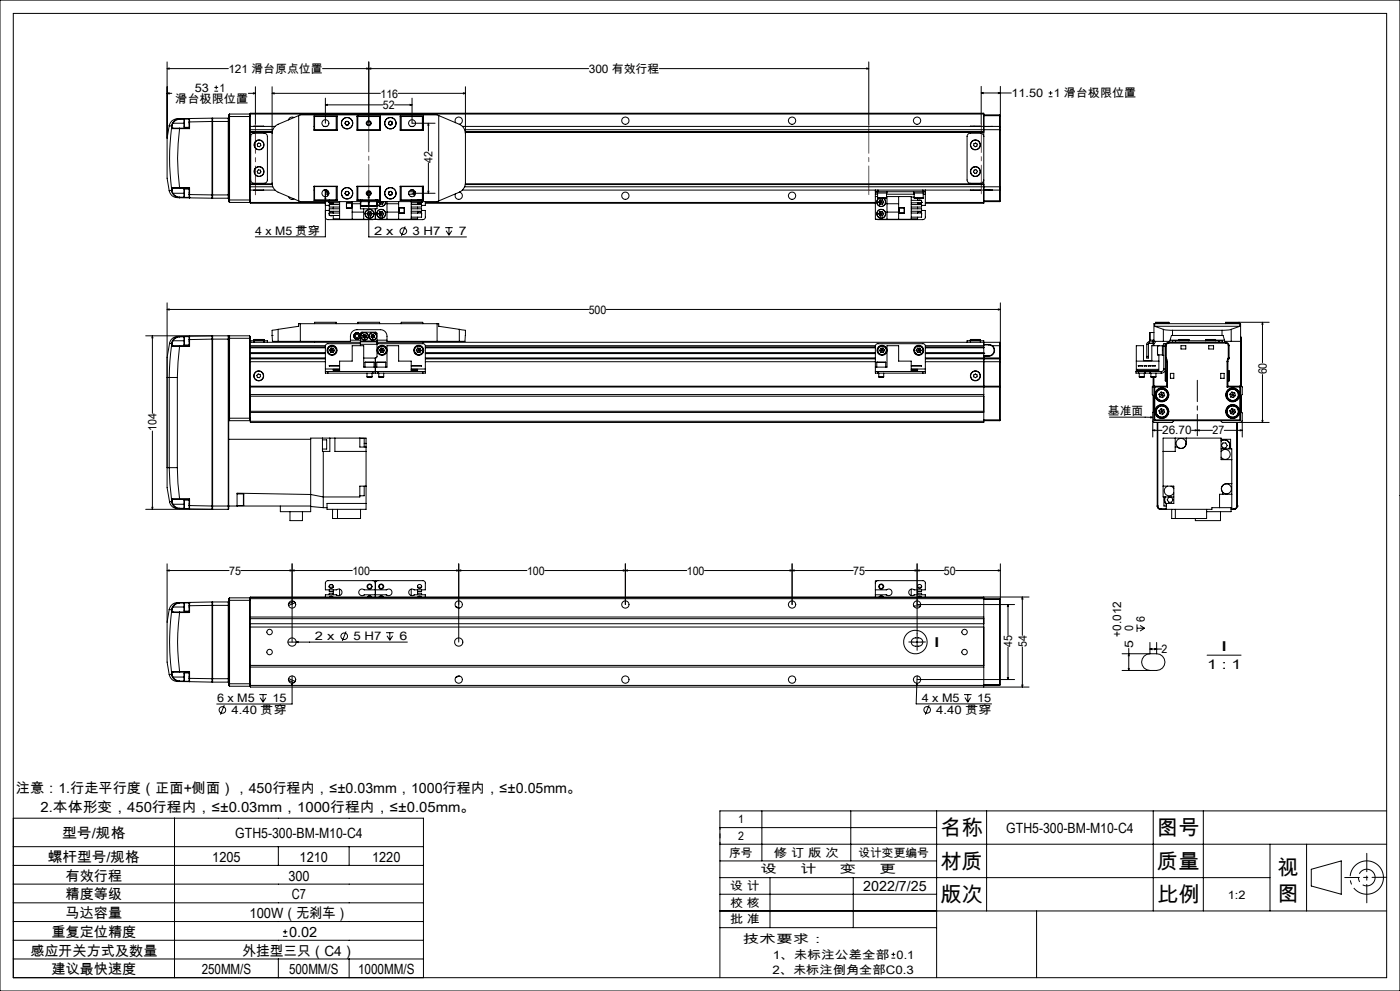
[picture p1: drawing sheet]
<svg xmlns="http://www.w3.org/2000/svg" width="420mm" height="297mm" viewBox="0 0 420 297" stroke-linecap="round" stroke-linejoin="round" font-family="sans-serif">
<g fill="none" stroke="#000" stroke-width=".3">
<path d="M0 0h420v297h-420zM4 4h412v289h-412zM50.1 18.6v22.8M110.6 18.6v18.3M260.6 18.6v18.8M50.1 20.6l.6-.2v.3zM50.1 28l.6-.2v.3zM50.1 20.6h18.4M50.1 28h1.4M50.8 37.7l-.7 3.7M50.8 37.7h.1M50.8 37.7l.7 .1"/>
<path d="M51.5 38.3a69.6 69.6 0 0 0 0 18.2M51.5 38.3l.3 .3M51.5 37.8v.5M51.6 38.2l.3 .2M51.6 38.2l-.1 .1M51.6 37.7v.5M51.6 37.7l-.1 .1M51.8 38.6h2.1M51.8 36.9l-.3 .9M51.8 36.9h.1M51.9 36.9l-.3 .8M51.9 36.9h3.3"/>
<path d="M51.9 38.4h2M51.9 38.4l-.1 .2M53.9 35.6a2.7 2.7 0 0 0-3.1 2.1M53.9 38.6a65.7 65.7 0 0 0 0 17.7M53.9 35.6a2.45 2.45 0 0 0-2.1 1.3M53.9 35.6v.1M53.9 35.7l-1.5 .6-.5 .6M53.9 38.6h3M53.9 35.7h1.3M53.9 38.4v.2M53.9 38.4h2.8M55.3 35.7v2.5"/>
<path d="M55.3 35.7h1.4M55.3 38.2h1.4M56.7 36.5h.2M56.7 35.7v.8M56.7 38.4l.2 .2M56.7 36.5v1.9M56.9 35.5v1M56.9 35.5l6.7-.1v1M56.9 35.5l-.2 .2M56.9 36.5v2.1M56.9 35.5l-3 .1M63.6 36.4v22"/>
<path d="M63.6 36.4l-6.7 .1M63.6 36.4h5M63.8 35.4v24M63.8 35.4h4.7M63.8 35.4l-.2 .2M64.3 27.3h1.1M64.3 26.2h1.1M64.9 25.6v1.2M68.5 35.4v24M68.5 35.4l.1 .2M68.6 34.9v1.5M68.6 36.4v22"/>
<path d="M68.6 34.9h6.5M68.9 34.2v26.5M68.9 34.2l-.3 .2v.5M68.9 34.2h6M74.5 28h2.1M74.9 34.2v26.5M74.9 34.2l.2 .2M75.1 34.2v-.3h220v.3M75.1 34.4v.5M75.1 34.2v.2M75.1 34.9v25M75.1 37.9h7.4"/>
<path d="M75.1 39.6h6.5M75.1 39.7h6.5M75.1 34.2h220M75.1 38.9h6.7M75.1 39.5h6.6M76 27.8l.6 .2-.6 .1zM76.1 37.9h3M76.6 26v11.4M81.6 28l.6-.2v.3zM81.6 26v28.8a3.1 3.1 0 0 0 1.8 2.8l6.2 2.6M81.6 28h32.5M88.2 35.2a1.12 1.12 0 0 0-1.7 .7"/>
<path d="M89.6 34.6l-6.2 2.6a2.98 2.98 0 0 0-1.8 2.8M89.6 34.6v25.6M89.6 34.6l.5-.2h41l.5 .2M94.2 37.9h.2M94.2 34.8h7v4.2h-7zM94.2 38.9h.2M94.4 38.9h6.8M96.8 20.6h79.8M97.2 37.9h.9M97.6 31.4l.6-.1v.3zM97.6 29.4v7.5M97.6 31.4h17.2"/>
<path d="M100.9 34.9v4M101.2 34.9h-6.8v4.1M103.5 36.9l.3 .5M103.8 37.4h.6M103.9 36.4l-.4 .5M103.9 36.4h.5M104.4 36.4l.3 .5M104.7 36.9l-.3 .5M107.1 34.8h7v4.2h-7zM107.1 34.9h7M107.1 38.9h7M107.4 34.9v4"/>
<path d="M107.5 34.8l.1 .1M110 20.4l.6 .2-.6 .1zM110.6 20.6l.6-.2v.3zM113.9 34.9v4M116.6 36.7l.1 .6M116.7 37.3l.5 .2M117 36.3l.6 .2M117 36.3l-.4 .4M117.6 36.5l.1 .6M117.7 37.1l-.5 .4M118.4 31.4h5.2M119.5 28h20.1"/>
<path d="M120.1 34.8h6.9v4.2h-6.9zM120.1 34.9h6.8v4.1M120.1 38.9h6.8M120.4 34.9v4M123 31.3l.6 .1-.6 .2zM123.2 37.9h.9M123.6 29.4v7.5h6.9M126.7 34.9v4M126.9 37.9h.1M126.9 38.9h.1M128.5 36.9l.2 .6h-.3zM128.5 36.9v8.4"/>
<path d="M131.6 34.6v25.6M131.6 34.6l6.2 2.6M136.7 36.8a1.09 1.09 0 0 1 .4-1.6 1.09 1.09 0 0 1 1.5 .6 1.09 1.09 0 0 1-.8 1.4M137.8 37.2a3.1 3.1 0 0 1 1.8 2.8M138.7 37.9h157.9M139 27.8l.6 .2-.6 .1zM139.4 38.9h160.5M139.6 39.6h155.5M139.6 39.7h155.5M139.6 39.5h155.5M139.6 26v28.8l-.5 1.7-1.3 1.1M197.8 20.6h62.8"/>
<path d="M260 20.4l.6 .2-.6 .1zM291.1 37.9h3M294.4 27.9l.6-.2v.3zM294.4 27.9h9M294.4 25.9v11.2M295.1 34.2v4.7M295.1 38.9v17.1M295.1 34.4h4.8M295.1 34.7h4.8M296.6 37.9h-1.5v1M296.6 37.9h1.1M296.6 37.9h.1"/>
<path d="M297.7 37.9h-1.1M297.7 37.9h2.2M299.5 27.7l.6 .2-.6 .1zM299.9 37.9v1M299.9 37.9l.2 .2M299.9 38.9h.2M299.9 34.4l.2 .2-.2 .1M299.9 34.4v.3M299.9 34.7v3.2M299.9 38.9v17.1M300.1 25.9v12.2M300.1 38.1v.8"/>
<path d="M300.1 38.9v17.1M314.6 29h1.1M314.6 27.9h1.1M315.2 27.3v1.1M50.1 41.4v12l.7 3.8M50.8 57.2a2.7 2.7 0 0 0 3.1 2.1M50.8 57.2h.1M51.5 56.5l.1 .2M51.5 56.5v.5M51.5 57l.1 .1M51.5 57l.3 1M51.5 57l-.7 .2"/>
<path d="M51.6 57.1l.3 .8M51.6 56.7v.4M51.8 56.3l-.3 .2M51.8 56.3l.1 .1M51.8 58a2.56 2.56 0 0 0 2.1 1.3M51.9 57.9l-.1 .1M51.9 57.9l1.2 1 .8 .2M51.9 57.9h3.3M51.9 56.4h2M51.9 56.4l-.3 .3M53.9 56.3h-2.1M53.9 56.3v.1"/>
<path d="M53.9 59.1v.2M53.9 56.3h3M53.9 59.3h3M53.9 59.1h1.3M53.9 56.4h2.8M55.3 56.7v2.5M55.3 56.7h1.4M55.3 59.2h1.4M56.7 58.3h.2M56.7 58.3v.9M56.7 59.2l.2 .1M56.7 59.2h.1"/>
<path d="M56.7 56.4v1.9M56.9 58.3v1M56.9 56.3l-.2 .1M56.9 56.3v2M56.9 58.3l6.7 .1M63.6 58.4v1l-6.7-.1M63.6 58.4h5M63.6 59.3l.2 .1M63.8 59.4h4.7M68.6 58.4v1.5M68.6 59.9v.5l.3 .3M68.6 59.3l-.1 .1"/>
<path d="M68.6 59.9h6.5M75.1 59.9v.5M75.1 55.2h6.5M75.1 57h7.4M75.1 56h6.7M75.1 55.3h6.6M75.5 40.2l.5-.3h3.2a.96 .96 0 0 1 1 1v13a.96 .96 0 0 1-1 1h-3a.96 .96 0 0 1-1-1v-13zM76.1 57h3M77.2 43.2l.4-.3 .6 .2v.5l-.4 .4-.5-.2zM77.5 50.9l.6 .1 .2 .5-.4 .5-.5-.1-.2-.5zM86.5 58.9a1.12 1.12 0 0 0 1.7 .7M94.2 57h.2"/>
<path d="M94.2 55.8h7v4.2h-7zM94.2 56h.2M94.4 55.8v4.1h6.8M94.4 55.9h6.8M97.2 57h.9M97.6 59l.2 .6h-.3zM97.6 56.9v14.1h-21M98.1 57.5v.4h.6M98.3 57.9v.8M98.4 57.5h-.8v.7h.7M98.4 57.2v.3M98.4 57.5h.2"/>
<path d="M98.8 59.9v.1M100.9 55.9v4M103.5 58l.4 .4M103.8 57.4l-.3 .6M103.9 58.4h.5M104.4 57.4l.3 .5M104.4 57.4h-.6M104.7 57.9l-.3 .5M107.1 55.8h7v4.2h-7zM107.1 59.9h7M107.1 55.9h7M107.4 55.9v4"/>
<path d="M107.6 59.9l-.1 .1M108.1 59.9v.1M108.6 59.9v.1M110.1 57.9h1M110.4 57.5h.4M110.6 58.7l.2 .6h-.3zM110.6 57.2v13.8h29.3M112.6 59.9v.1M113.1 59.9h.1M113.2 59.9v.1M113.9 55.9v4M116.6 58.1l.3 .4"/>
<path d="M116.7 57.5l-.1 .6M117.3 57.4l.4 .4M117.3 57.4l-.6 .1M117.5 58.3l-.6 .2M117.7 57.8l-.2 .5M120.1 55.8h6.9v4.2h-6.9zM120.1 55.9h6.8M120.4 55.9v4M122.6 58.2h1.7M122.7 57.5h1.9M123.2 57h.9M123.3 58.9h.1"/>
<path d="M123.4 59.9v.1M123.6 57.9h6.9M124.1 57.5v.4h.6M124.3 57.9v.8M125.3 59.9v.1M126.7 55.9v4M126.9 57.9h.1M126.9 57h.1M126.9 57.5h.1M126.9 55.8v4.1h-6.8M126.9 56h.1M126.9 59.3h.1"/>
<path d="M127 59.3l-.1 .1M127 57.9v1.4M127 58.2h.1M128.4 57.3h.3l-.2 .6zM128.5 48.8v9.1M137.8 57.6a1.1 1.1 0 0 1 .9 1.4 1.1 1.1 0 0 1-1.5 .7 1.1 1.1 0 0 1-.5-1.6M137.8 57.6l-6.2 2.6M138.7 57h124.7M139.4 56h160.5M139.6 55.2h155.5M139.6 55.3h155.5M262.6 57.5h.8"/>
<path d="M262.6 57.5v.7M262.6 58.2v7.5h10.8v-6.8h-7.4M262.6 57v.5M262.6 58.9h.7M262.6 58.2h.7M263.1 57.5v.4h3v-.4M263.3 59.3h2.7M263.3 57.9v1.4M263.4 57v.5M263.4 57h13.5M263.4 57.5h13.5M263.7 59.4a1.35 1.35 0 0 0-.4 2 1.35 1.35 0 0 0 2.1 0 1.35 1.35 0 0 0-.4-2"/>
<path d="M263.9 59.4a1.3 1.3 0 0 0-.6 2 1.3 1.3 0 0 0 2.1 0 1.3 1.3 0 0 0-.5-2M264 59.9l-.4 .7M264 59.9l.8 1.3M264.7 59.9h-.7M264.7 59.9l.4 .7M264.7 59.9l-.7 1.3M266 57.9v1.4M266 58.2h8.2M266.1 58.9v6.8M269.6 58.9v6.8M273.4 59.1h.8M274.1 57.5v.4h3v-.4"/>
<path d="M274.2 59.3l.1 .1M274.2 59.3h2.8M274.2 57.9v1.4M274.3 59.4h.1M275.3 59.4v.6M276.9 57h.7M276.9 57.5h.7M276.9 57v.5M277 59.3l-2.7 .1M277 57.9v1.4M277 58.2h.6M277.6 57.5v.7"/>
<path d="M277.6 57v.5M277.6 58.2v3.4h-1.1M277.6 57h19M291.1 57h.1M291.2 57h2.8M292.2 43.1l.5-.2 .5 .3-.1 .6-.5 .2-.5-.4zM292.2 51l.6-.1 .4 .4-.2 .6-.5 .1-.4-.5zM294 57h.1M295.1 40.9a1.02 1.02 0 0 0-1-1h-3a.96 .96 0 0 0-1 1v13a.96 .96 0 0 0 1 1h3a1.02 1.02 0 0 0 1-1M295.1 56v4.7M295.1 56v.9h1.5M296.6 56.9l1.1 .1"/>
<path d="M296.6 57h1.1M296.6 56.9v.1M297.7 57h2.2M299.9 56h.2M299.9 56v1M299.9 57v3.2M300.1 56v.7M300.1 56.7l-.2 .3M300.1 56.7v3.5M68.9 60.7h6M75.1 60.7v.2h22.5M75.1 60.4v.3"/>
<path d="M75.1 60.7h22.5M75.1 60.4l-.2 .3M89.6 60.2l.5 .2h41l.5-.2M97.6 65.1l.2 .5 .6 .2 13.9-.1M97.6 61.6h1.2M97.6 63.1h1.2M98.7 60.4l.1 .4M98.7 60.6l.1 .1M98.7 60.7h.1M98.8 60.8a.61 .61 0 0 0 .6 .4 .61 .61 0 0 0 .5-.4l.1 .5M98.8 63.8v.8h3.1M98.8 63.8h3.1"/>
<path d="M98.8 60.8h3.1M98.8 63.9v.3M98.8 60.9h1.1M99 64.6h.7M100 63.3l-.1 .5a.63 .63 0 0 0-.5-.3 .63 .63 0 0 0-.6 .3M100 62.1v.5M100 64.6v1h1.9M101.9 60.4v5.3h21.5v-5.3M101.9 61.3h-3.1v.8h3.1M101.9 62.6h-3.1v.7h3.1M103.9 60.8h1.6v1.6h-1.6zM104 60.8h1.5v1.5h-1.5"/>
<path d="M105.7 60.4v5.3M105.7 61.1h2.4M105.7 63.6h3.4M108.1 60.4v.3M108.1 61.8v.8h5v-.8M108.1 60.7v1.1M108.1 61.8h5M108.1 60.7h.1M108.2 61.6h2.3M108.2 60.4v1.2M109.1 62.6v3.1M110.1 64.1h1.5"/>
<path d="M110.1 64.1l.4 .6M110.5 63.4h.7M110.5 64.7h.7M110.5 63.4l-.4 .7M110.5 63.4l.4 .7M110.5 60.4v1.2M110.5 60.7h.2M110.7 61.6l1.4 .1M110.7 61.6h1.4M110.7 60.4v1.2M110.9 64.1l.3 .6M110.9 64.1l-.4 .6"/>
<path d="M111.2 63.4l.4 .7M111.2 63.4l-.3 .7M111.6 64.1l-.4 .6M112.1 61.6h.9M112.6 62.6v3.1M113 61.6l-.9 .1M113 60.4v1.2M113 60.7h.1M113.1 60.4v.3M113.1 60.7v1.1M113.6 64.1l.4 .6M113.6 64.1h1.5"/>
<path d="M113.6 60.6l.4 .6M113.6 60.6h1.5M113.7 60.4l-.1 .2M113.9 60h.2M114 63.4h.7M114 63.4l-.4 .7M114 64.7h.8M114 63.4l.4 .7M114 61.2h.8M114.3 60.4l.1 .2M114.4 64.1l.4 .6M114.4 64.1l-.4 .6"/>
<path d="M114.4 60.6l.4 .6M114.4 60.6l-.4 .6M114.4 60.4v.2M114.7 63.4l.4 .7M114.7 63.4l-.3 .7M115 60.4l.1 .2M115.1 64.1l-.3 .6M115.1 60.6l-.3 .6M115.6 60.4a1.3 1.3 0 0 1-1 1.4 1.3 1.3 0 0 1-1.5-.9M115.7 60.4a1.36 1.36 0 0 1-1 1.5 1.36 1.36 0 0 1-1.6-.8M116.1 60.4v5.3M116.1 61.1h3.5"/>
<path d="M116.1 63.6h3.5M119.6 60.4v5.3M119.7 62.3h1.6v1.6h-1.6zM119.8 62.3h1.4v1.5h-1.4zM121.6 67.9l-1.2 2.8M123.4 61.3h3.1v.8h-3.1M123.4 62.6h3.1v.7h-3.1M123.4 63.8h3.1M123.4 60.8h3.1M125.3 63.3v.5a.63 .63 0 0 1 .6-.3 .63 .63 0 0 1 .5 .3M125.3 62.1v.5M125.3 65.1v.5h-1.9"/>
<path d="M125.3 60.9h1.1M125.5 60h.7M126.4 60.8a.61 .61 0 0 1-.5 .4 .61 .61 0 0 1-.6-.4v.5M126.5 60h.1M126.5 60.4v.3zM126.5 63.9v.3M126.5 63.1h1.1v2.3l-.7 .4-13.9-.1M126.5 60.7h.1M126.5 63.8v1.3h-3.1M127.6 60.4v1.2h-1.1M127.6 60.9h135M127.6 60.7h135"/>
<path d="M133.6 68.2h2.2M133.8 69.1l.9 1.4M134.7 68.2v2.3M135.5 69.1l-.8 1.4M263.6 60.6h1.5M263.6 60.6l.4 .6M263.6 64.1l.4 .6M263.9 63.4l-.3 .7M263.9 63.4l.9 1.3M264.7 63.4h-.8M264.7 63.4l.4 .6M264.7 63.4l-.7 1.3"/>
<path d="M264.8 61.2h-.8M264.8 64.7h-.8M265.1 60.6l-.3 .6M265.1 64l-.3 .7M265.1 64l-1.5 .1M266.1 61.1h3.5M266.1 63.6h3.5M269.7 62.3h1.6v1.6h-1.6zM269.8 62.3h1.5v1.5h-1.5zM273.4 60h3.1v.8M273.4 61.3h3.1v.8h-3.1M273.4 62.6h3.1v.7h-3.1"/>
<path d="M273.4 63.8h3.1M273.4 60.8h3.1M275.3 63.3v.5a.63 .63 0 0 1 .6-.3 .63 .63 0 0 1 .5 .3M275.3 62.1v.5M275.3 65.1v.5h-1.9M275.3 60.9h1.1M275.5 60h.7M276.4 60.8a.61 .61 0 0 1-.5 .4 .61 .61 0 0 1-.6-.4v.5M276.5 60.4v.3M276.5 63.9v.3M276.5 63.1h1.1v2.3l-.7 .4-13.9-.1M276.5 60.7h.1"/>
<path d="M276.5 63.8v1.3h-3.1M277.6 60.7h17.5M295.1 60.7v.2h-17.5M295.1 60.4h4.8M295.1 60.2h4.8M299.9 60.2h.2M299.9 60.2v.2M300.1 60.2l-.2 .2M50.1 92.7l.6-.1v.3zM50.1 90.8v49.4M50.1 92.7h126.5M83.4 98.7l-1.8 .3v1.5"/>
<path d="M83.4 98.7l6.2-.9v-.8h42v.8l6.2 .9M83.4 98.7v3.6M90.1 97v5.3M94.4 97v-.4h6.5v.4M107.4 97v-.4h6.5v.4M120.4 97v-.4h6.3l.2 .4M131.1 97v5.3M137.8 98.7l1.8 .3-.1 3.3h-1.7M137.8 98.7v3.6M181.9 92.7h118.2M299.5 92.6l.6 .1-.6 .2zM300.1 90.8v16.5"/>
<path d="M345 99.7v2.2M345 99.7h1.2M346.4 97.8h25.6M346.4 97.8l2.6 .9M346.4 97v.8M346.7 97v-.4h4v.4M346.7 96.7h4M349 98.7l2.8 .3M349 98.7v3.6M351.8 99h14.8M351.8 99v1.5M366.6 99v1.5"/>
<path d="M367.7 96.7h4M369.4 98.7l-2.8 .3M369.4 98.7v3.6M371.7 96.6v.4M372 97.8l-2.6 .9M372 97v.8M378.7 96.6v12.1M378.7 96.6l.2 .6h-.3zM380.8 96.6h-13.1v.4M45.7 100.6v23.3M45.7 100.6l.2 .6h-.3zM50.8 113.1h2.4"/>
<path d="M50.8 113.1v27.1M50.9 102.9l-.8 4.2v6h.7M50.9 102.9l.6 .1M51.5 103.5l-.5 4.7-.2 4.9M51.5 103.5l.3 .3M51.5 103v.5M51.6 103.4l-.1 .1M51.6 103.4l.3 .2M51.6 102.9v.5M51.6 102.9l-.1 .1M51.8 103.8h2.1M51.8 102.1l-.3 .9"/>
<path d="M51.8 102.1h.1M51.9 103.6h2M51.9 103.6l-.1 .2M51.9 102.1l-.3 .8M51.9 102.1h3.3M53.2 113.1v27.1M53.9 100.8a2.62 2.62 0 0 0-3 2.1M53.9 103.8l-.7 9.3M53.9 103.6v.2M53.9 100.8l-1.3 .4-.8 .9M53.9 100.8v.2M53.9 103.8h3"/>
<path d="M53.9 103.6h2.8M53.9 101l-1.5 .5-.5 .6M55.2 100.9l-1.3 .1M55.3 100.9v2.5M55.3 100.9h1.4M55.3 103.4h1.4M56.7 101.8h.2M56.7 103.6l.2 .2M56.7 100.9v.9M56.7 101.8v1.8M56.9 100.7v1.1M56.9 100.7l6.7-.1v1"/>
<path d="M56.9 100.7l-.2 .2M56.9 101.8v2M56.9 100.7l-3 .1M63.6 100.8l.2-.2v52l-.2-.1M63.6 101.6l-6.7 .2M63.6 101.6v50.1M63.6 101.6h5M68.5 100.6l.1 .3M68.5 100.6v52M68.5 100.6h-24.8M68.6 100.9v.5M68.6 101.4v23.9"/>
<path d="M68.6 101.4h6.5M68.9 100.6v25.5M68.9 100.6h6M68.9 100.6l-.3 .3M74.9 100.6v25.5M74.9 100.6l.2 .3v.5M75.1 115.7v.3M75.1 116h224.8M75.1 118.2h220M75.1 101.4v14.3M75.1 118.7h220M75.1 115.7h224.8"/>
<path d="M75.1 102.6h33M75.1 104.1h22.5M75.1 105.9h22.5M75.1 104.2h22.5M75.1 105.8h22.5M75.1 103.6h22.5M75.1 107.3h22.5M75.1 107.6h22.5M75.1 108.4h22.5M75.1 104h22.5M75.1 106h22.5M75.2 102.6v-.5h5v.5"/>
<path d="M76.2 101.8h3M76.2 101.8v.8M76.3 102.1h2.8M77 112.5l.5-.4 .5 .2 .2 .5-.4 .4-.6-.1zM79.2 101.8v.8M81.6 100.5l.1 1.8h1.7M81.6 100.5h.1M83.4 102.3h21.7a3.4 3.4 0 0 1 .6-2.9l1.4-.6h7a1.93 1.93 0 0 1 2 2v1.5h21.7M94.4 102.3v.3M97.6 111.3v.5h.8M97.6 111.3h.8M97.6 110.6v.7"/>
<path d="M97.6 110.6h4.3M98.4 111.3h13.5M98.4 111.8h13.5M98.4 111.3v.5M98.9 104.9l.3 .7M98.9 104.9l.7 .1M99.2 105.6l.7 .1M99.3 104.3l.7 .1M99.3 104.3l-.4 .6M99.3 104.3l.6 1.4M99.6 105l.8 .1M99.6 105l-.4 .6"/>
<path d="M100 104.4l.4 .7M100 104.4l-.4 .6M100.4 105.1l-.5 .6M101.9 111.3v-3.1h3.8v-4.6h3.4v6.4h7v-6.4h3.5v4.6h3.8v3.1M101.9 110.7h-1.9v.4h1.9M101.9 109.6h-3.1l3.1 .1M105.1 101.9h3M108.1 102.4v.8M108.1 102.2v.2M108.1 102.2v-2.3l.4-.3h4.4l.2 .3v2.3M108.1 103l-10.1 .1-.4 .5v7M108.1 103.2v.4"/>
<path d="M108.1 103.2h5M108.1 102.4h5M108.1 102.2h5M108.8 100.6l.1 .6M108.8 100.6l.6 .2M108.9 101.2l.6 .1M109.1 107.3h3.5M109.3 100.2l.5 .2M109.3 100.2l-.5 .4M109.3 100.2l.2 1.1M109.4 100.8l-.5 .4M109.4 100.8l.5 .2"/>
<path d="M109.5 108.6h2.7M109.5 108.6v1.4M109.8 100.4l.1 .6M109.8 100.4l-.4 .4M109.9 101l-.4 .3M110.1 113h1.5M110.1 111.8v1.2M111.3 101l.5 .3M111.4 100.4l-.1 .6M111.4 100.4l.5 .4M111.6 111.8v1.2M111.9 111.8h.7"/>
<path d="M111.9 111.3h1.5M111.9 100.8l.4 .4M111.9 100.8l-.6 .2M111.9 111.3v.5M112 100.2l.4 .4M112 100.2l-.6 .2M112 100.2l-.2 1.1M112.2 108.6v1.4M112.3 101.2l-.5 .1M112.4 100.6l-.1 .6M112.4 100.6l-.5 .2M112.6 111.8h.8"/>
<path d="M112.6 107.3v4.5M113 108.6h2.7M113 108.6v1.4M113.1 103.2v3.7l-.5 .4M113.1 102.4v.8M113.1 102.2v.2M113.1 103l14.2 .1 .3 .5v7M113.1 102.6h186.8M113.1 101.9h3M113.4 111.3h13.5M113.4 111.8h13.5M113.4 111.3v.5"/>
<path d="M113.6 113h1.5M113.6 111.8v1.2M113.9 104.9l.3 .7M113.9 104.9l.7 .1M114.2 105.6l.7 .1M114.3 104.3l.7 .1M114.3 104.3l-.4 .6M114.3 104.3l.6 1.4M114.6 105l.8 .1M114.6 105l-.4 .6M115 104.4l.4 .7M115 104.4l-.4 .6"/>
<path d="M115.1 111.8v1.2M115.4 105.1l-.5 .6M115.7 108.6v1.4M123.4 110.7h1.9v.4h-1.9M123.4 109.6h3.1l-3.1 .1M123.4 110.6h4.2M124.9 104.9l.3 .7M124.9 104.9l.7 .1M125.2 105.6l.7 .1M125.3 104.3l.7 .1M125.3 104.3l-.4 .6M125.3 104.3l.6 1.4"/>
<path d="M125.6 105l.8 .1M125.6 105l-.4 .6M126 104.4l.4 .7M126 104.4l-.4 .6M126.4 105.1l-.5 .6M126.9 111.3h.7M126.9 102.3v.3M126.9 111.3v.5M127.6 111.3v.5h-.7M127.6 110.6v.7M127.6 104.1h135M127.6 105.9h135"/>
<path d="M127.6 104.2h135M127.6 105.8h135M127.6 103.6h135M127.6 107.3h135M127.6 107.6h135M127.6 108.4h135M127.6 104h135M127.6 106h135M262.6 111.3h.8M262.6 110h3.5v-6.4h3.5v4.6h3.8v3.1M263 108.6h2.7M263 108.6h.1"/>
<path d="M263 108.6v1.4M263.4 111.3h13.5M263.4 111.3v.5M263.4 111.8h13.5M263.6 113h1.5M263.6 111.8v1.2M263.9 105.1l.4 .6M264.2 104.4l-.3 .7M264.2 104.4l.4 .6M264.6 105l-.7 .1M264.6 105l.4 .6M264.6 105l-.3 .7"/>
<path d="M264.9 104.3l-.7 .1M264.9 104.3l.5 .6M264.9 104.3l-.3 .7M265 105.6l-.7 .1M265.1 111.8v1.2M265.4 104.9l-.4 .7M265.4 104.9l-.8 .1M265.7 108.6v1.4M273.4 110.7h1.9v.4h-1.9M273.4 109.6h3.1l-3.1 .1M273.4 110.6h4.2M274.8 105l.4 .6"/>
<path d="M274.8 105h.8M275.2 105.6l.8 .1M275.3 104.3h.7M275.3 104.3l-.5 .7M275.3 104.3l.3 .7M275.6 105h.8M275.6 105l.4 .7M276 104.3l.4 .7M276 104.3l-.8 1.3M276.4 105l-.4 .7M276.9 111.3h.7M276.9 111.3v.5"/>
<path d="M277.6 104h17.5l-17.5 .1M277.6 110.6v-7l-.3-.5-13.9-.1a.73 .73 0 0 0-.8 .7v8.1h.8M277.6 111.3v.5h-.7M277.6 110.6v.7M277.6 105.9h17.5M277.6 104.2h17.5M277.6 105.8h17.5M277.6 103.6h17.5M277.6 107.3h22.3M277.6 107.6h22.3M277.6 108.4h22.3M277.6 106h17.5"/>
<path d="M291.1 102.1h-1v.5M291.1 101.8h3M291.1 101.8v.8M291.1 102.1h3M291.2 101.7h.1M291.2 102.1h2.8M291.2 101.7h2.8M292.1 112.4l.5-.3 .5 .3v.5l-.5 .3-.5-.3zM294.1 101.8h.1M294.1 102.1h1v.5M294.1 101.8v.8M295.1 106v20.6h-220v-10.6"/>
<path d="M295.1 102.6v1M295.1 105.9v.1M295.1 105.9h.1M295.1 102.6v.7h1.5M295.1 103.6v2.3M295.1 106.6h1.5M295.1 106.8h1.5M295.1 103.4h1.5M296.6 103.3l1.1 .3M296.6 103.4a1.62 1.62 0 0 1 1.6 1.6 1.62 1.62 0 0 1-1.6 1.6M296.6 103.3v.1M296.6 106.6v.2"/>
<path d="M297.7 103.6a1.77 1.77 0 0 1 .6 2 1.77 1.77 0 0 1-1.7 1.2M297.7 103.6h2.2M299.9 115.7l.2 .2-.2 .1M299.9 115.7v.3M299.9 102.6v1M299.9 102.6l.2 .2v.8h-.2M299.9 107.3v.3M299.9 107.3h.2M299.9 107.6v.8M299.9 108.4h.2M299.9 103.6v3.7M299.9 108.4v7.3"/>
<path d="M299.9 116v9.8M300.1 107.4l-.2 .2M300.1 107.3v.1M300.1 107.4v1M300.1 108.4v17.4M340.9 108.2h6.8M341 110.7h6.5v.4h-6.5zM341.5 109.6l1.3 .1zM341.5 111.3h-.7v.5h.7M341.5 111.3h6.9M341.5 111.8h2M341.5 111.3v.5"/>
<path d="M341.8 113h1.5M341.8 111.8v1.2M343.3 109.6l.7 .1zM343.3 111.8v1.2M343.5 111.8h1.5M343.5 111.3v.5M344 106.8v.5h.5v-.5M344 103.2h.5M344 106.8h.5M344 103.2v3.6M344.5 109.6l.8 .1zM344.5 103.2v3.6"/>
<path d="M344.8 102.4l-.6 .3-.2 .5M344.8 102.9l-.3 .3M344.8 102.4v.5M345 101.9h1.2M345 111.3v.5M345 111.8h3.4M345.3 113h1.5M345.3 111.8v1.2M345.8 109.6l.8 .1zM345.9 115.7l-.2 .2v2.3l.5 .5M345.9 115.7h4.1M345.9 101.9v1.7"/>
<path d="M345.9 113v2.7M345.9 118.5v5M346.2 102.2l-.2 .2h-1.2M346.2 116h.2M346.2 116l.2-.3v.3M346.2 102.9v.7M346.2 113v2.7M346.2 116v9.8M346.4 116h3.8M346.4 116v9.8M346.7 102.3l-.6 .6h-1.3M346.8 111.8v1.2"/>
<path d="M347.3 103.6h.1M347.2 103.7l.1 2.7M347.3 103.6v2.8M347.3 103.6h1.4M347.3 106.4h1.4M347.7 103.6h-2.2v4.5h-2.5v-4.5h-2.1v7.7M347.7 106.4v4.9M347.7 118.1l.2 .9M347.7 118.1l1.7 .5M347.9 119l.9 .2M348.3 117.5l.8 .2M348.3 117.5l-.6 .6"/>
<path d="M348.3 117.5l.2 .9M348.4 111.3v.5M348.5 118.4l.3 .8M348.5 118.4l-.6 .6M349 102.3h-2.8v-5.3h26v18.7M349.1 103.5h-.4v3h.4M349.1 110.6l-.3 .6-.4 .1M349.1 110.6h.5M349.1 103.7h.5M349.1 103.7v6.9M349.1 117.7l.3 .9M349.1 117.7l-.6 .7"/>
<path d="M349.4 118.6l-.6 .6M349.6 111.2v3M349.6 103.6v-.6h-.5v.7M349.6 110.6a1.26 1.26 0 0 1-1.2 1.2M349.6 103.6h.3M349.6 114.2h.3M349.6 111.2h.3M349.6 103.6v7M349.7 107.6l.3 .8M349.9 107.3v.1M349.9 107.3h-.3l.1 .3M349.9 103.6v3.7"/>
<path d="M349.9 111.2h.1M349.9 107.4l.3 1M349.9 107.4l-.2 .2M349.9 111.2v3M350 114.1l-.1 .1M350 115.7l.2 .3M350 108.4h.2M350 108.4v7.3M350.2 108.4v7.6M350.6 102.8l-.6 .4-.1 .4M350.6 102.6v.2M350.6 102.6a1.02 1.02 0 0 0-1 1"/>
<path d="M350.6 102.6h17.1M350.6 102.8h17.1M351 101.9h2.7M351.1 111.9h1v1.5h-1zM351.8 100.5h-.4l-.5 1.8h-1.9M351.8 100.5h14.8M352.7 102.1h-1v.5M352.7 102.1h13M352.7 102.1v.5M353.7 101.8h3M353.7 102.1h.1M353.7 102.1h3"/>
<path d="M353.7 101.8v.3M354.3 103.6h1.4v1h-1.4zM356.7 102.1h-.1M356.7 101.8v.3M361.7 101.8h3M361.7 102.1h.1M361.7 102.1h3M361.7 101.8v.3M362.6 103.6h1.5v1h-1.5zM364.7 102.1h-.1M364.7 101.9h2.6M364.7 101.8v.3"/>
<path d="M365.7 102.1h1v.5M365.7 102.1v.5M366.2 111.9h1v1.5h-1zM366.6 100.5h.3l.5 1.8h2M367.7 102.8l.6 .3 .2 .5M367.7 102.6v.2M367.7 102.6a1.02 1.02 0 0 1 1 1M368.1 108.4h.3M368.1 116h3.8M368.1 108.4v7.6M368.4 114.1v.1M368.4 115.7l-.3 .3"/>
<path d="M368.4 115.7h4M368.4 108.4v7.3M368.4 111.2h.1M368.4 107.4l-.3 1M368.4 107.4l.3 .2M368.4 111.2v3M368.4 114.2h.3M368.4 111.2h.3M368.5 107.3l-.1 .1M368.5 107.3h.2M368.5 103.6h.2M368.5 103.6v3.7"/>
<path d="M368.7 107.6l-.3 .8M368.7 111.2v3M368.7 107.3v.3M368.7 103.6v3.7M369 118.1l.2 .9M369 118.1l.8 .3M369.2 119l.8 .2M369.4 102.3h2.8M369.6 117.5l.8 .2M369.6 117.5l-.6 .6M369.6 117.5l.2 .9M369.8 118.4l.8 .2"/>
<path d="M369.8 118.4l.2 .8M369.8 118.4l-.6 .6M370.4 117.7l.2 .9M370.4 117.7l-.6 .7M370.6 118.6l-.6 .6M371.9 116h.3M371.9 116v-.3l.3 .3M371.9 116v9.8M372.2 100.8l.2 .6M372.2 101.4h.2M372.2 116v9.8M372.4 115.7l.3 .2v2.3l-.5 .5"/>
<path d="M372.4 101.4v14.3M372.4 118.5v5M378.7 112.3v14.3M45.7 129.2v23.4M68.6 125.8l-.1 26.8M68.6 125.3v.5M68.6 131.7h24.6M68.6 125.3h6.5M68.6 125.8l.3 .3M68.9 126.1h6M75.1 123.3h220M75.1 123.6h220"/>
<path d="M75.1 126.3h220M75.1 125.8l-.2 .3M96.7 131.8h1.3v2.8h-1.3M96.7 131.3v4h2.3v-4M97 135.3v16.8M100.5 131.3v4h9.3M107.9 131.4h1.4v2.6M107.9 131.3v2.7h1.9M109.3 132.9h.5M109.8 132.9v1.1M109.8 134v18.6h-11.7v-1.7h11.7M109.8 132.9v-1.6h-16.6v22h-9.1v-1.6"/>
<path d="M295.1 125.8h4.8M295.1 126.1h4.8M299.9 125.8h.2M299.9 125.8v.3M300.1 125.8l-.2 .3M332.8 125l13 .1M345.2 124.9l.6 .2-.6 .1zM345.8 129l.6-.2v.3zM345.8 129h2.8M346.2 125.8l.2 .3M346.2 125.8h.2M346.2 123.3l-.4 .3v7.4"/>
<path d="M346.4 125.8v.3M346.4 125.8h25.5M346.4 126.1h25.5M347.2 126.6v25.1M347.3 126.6v25.1M347.7 123.1l.2 .9M347.7 123.1l1.7 .4M347.9 124l.9 .2M348.3 122.5l.8 .2M348.3 122.5l-.6 .6M348.3 122.5l.2 .8M348.5 123.3l-.6 .7"/>
<path d="M348.5 123.3l.3 .9M349.1 122.7l.3 .8M349.1 122.7l-.6 .6M349.4 123.5l-.6 .7M352.2 126.1l-.5 .5h-5.5l-.4-.3M352.6 131.3v4h-3.7M355.9 131.3a2.8 2.8 0 0 1-.6 2.8 1.64 1.64 0 0 1-2.1-.1h-.6M357.5 129h6.2M358.6 128.8l.6 .2-.6 .1zM359.2 129l.6-.2v.3zM366.2 126.1l.5 .5h14.1M366.3 135.4a1.5 1.5 0 0 1 2.3-.3 1.5 1.5 0 0 1 0 2.2 1.5 1.5 0 0 1-2.3-.3"/>
<path d="M366.3 132.1a1.75 1.75 0 0 1 2.3 .2 1.75 1.75 0 0 1 .2 2.2M366.3 132.2a1.65 1.65 0 0 1 2.2 .2 1.65 1.65 0 0 1 .1 2.1M366.3 134.5h3.2v17.6h-5.9v.5h-15.4M366.3 131.7h2.9v2.8M366.9 132.7h.8l.5 .8-.5 .8h-.8l-.5-.8zM367.3 129h5.4M369 123.1l.2 .9M369 123.1l.8 .2M369.2 124l.8 .2M369.5 137.8h-3.2v-6.5h-17.4v17.6h3.2M369.6 122.5l.8 .2M369.6 122.5l-.6 .6"/>
<path d="M369.6 122.5l.2 .8M369.8 123.3l.2 .9M369.8 123.3l.8 .2M370.4 122.7l.2 .8M370.4 122.7l-1.2 1.3M370.6 123.5l-.6 .7M371 126.6v25.1M371.2 126.6v25.1M371.9 125.8v.3M371.9 125.8h.3M372.1 128.8l.6 .2-.6 .1zM372.2 125.8l-.3 .3"/>
<path d="M372.2 123.3l.5 .5v7.2M372.7 126.1l-.5 .5M378.6 126h.3l-.2 .6zM45.6 152h.3l-.2 .6zM50.1 140.2v6l.8 4.2M50.1 140.2h.7M50.8 140.2l.7 9.6M50.8 140.2h2.4M50.9 150.4a2.62 2.62 0 0 0 3 2.1M51.5 149.8l.1 .1M51.5 149.8v.5M51.5 150.3l.1 .1"/>
<path d="M51.5 150.3l.3 .9M51.5 150.3l-.6 .1M51.6 150.4l.3 .7M51.6 149.9v.5M51.8 149.5h2.1M51.8 149.5l-.3 .3M51.8 149.5l.1 .1M51.8 151.2a2.46 2.46 0 0 0 2.1 1.3M51.9 149.6h2M51.9 149.6l-.3 .3M51.9 151.1l-.1 .1M51.9 151.1l1.2 1.1 .8 .1"/>
<path d="M51.9 151.1h3.3M53.2 140.2l.2 4.6 .5 4.7M53.9 149.5v.1M53.9 149.5h3M53.9 149.6h2.8M53.9 152.5h3M53.9 152.3v.2M53.9 152.3l1.3 .1M55.3 149.9v2.5M55.3 149.9h1.4M56.7 151.5h.2M56.7 151.5v.9"/>
<path d="M56.7 152.4l.2 .1M56.7 152.4h-1.4M56.7 149.6v1.9M56.9 151.5v1M56.9 149.5l-.2 .1M56.9 149.5v2M56.9 151.5l6.7 .2M63.6 151.7v.9l-6.7-.1M63.6 151.7h29.6M68.5 152.6h-24.8M71.1 151.5h1.9M71.1 148h1.9"/>
<path d="M73 148v3.5M87 153.3v2.7h3.7v-2.7M93.2 151.8l3.8 .3M97 152.1h1.1M99.8 152.6v2.8h8.4v-2.8M101.2 152.6v2.8M109.3 145.7v2.9h-1.4M109.8 145.7h-1.9v3.2h-10.9l-3.8-.7-22.1-.4v3.9M347.2 151.7a1.02 1.02 0 0 0 1 .9M347.2 151.7h.1M347.3 151.7a.84 .84 0 0 0 .9 .8M348.2 152.6h.1"/>
<path d="M348.2 152.5v.1M348.2 152.5h1.7M348.9 145.7h3.2v5.2h-2.2v1.7M349.2 148.9v2.8h.7M349.5 148.9a1.79 1.79 0 0 0 .4 2.2M349.6 148.9v.1a1.7 1.7 0 0 0 .3 2M350.3 145.7a1.51 1.51 0 0 0-.6 2.4 1.51 1.51 0 0 0 2.4-.4M350.6 149h.9l.4 .8-.4 .7h-.9l-.4-.7zM351.3 145.7l.8 .8M351.5 152.6v2.8h10.5v-2.8M352.6 152.6v2.8M366.1 153.3v2.7h-7.5v-.6"/>
<path d="M369.3 152.6h.9M369.3 152.1v1.2h-7.3M369.3 152.5h.9M369.5 145h-1.6a1.54 1.54 0 0 0-1.4 .9 1.54 1.54 0 0 0 .3 1.7v.5M369.5 148.1h-3.6v4M370.2 152.6h.1M370.2 152.5v.1M371 151.7a.84 .84 0 0 1-.8 .8M371 151.7h.2M371.2 151.7h.1M371.2 151.7a1.02 1.02 0 0 1-1 .9M50.1 171l.6-.2v.3z"/>
<path d="M50.1 169v17.4M50.1 171h18.6M68.6 179.9v.7M68.6 179.9h6.5M68.9 179.2v26.5M68.9 179.2l-.3 .2v.5M68.9 179.2h6M74.9 179.2v26.5M74.9 179.2l.2 .2h224.8M75.1 179.1h220M87 170.8l.6 .2-.6 .1zM87.6 171l.6-.2v.3z"/>
<path d="M87.6 169v23.4M97.6 178.9v-.6h3.3a1.03 1.03 0 0 0 1.4-.1 1.03 1.03 0 0 0 0-1.4 1.03 1.03 0 0 0-1.4 0h-3.3v-2.2l.2-.4 .4-.2h13.8l.5 .3 .1 .5 .1-.5 .5-.3h13.8l.5 .3 .1 2.5h-3.2a1.03 1.03 0 0 0-1.5 0 1.03 1.03 0 0 0 0 1.4 1.03 1.03 0 0 0 1.5 .1h3.2v.6M98.8 175.6v.4M98.8 176.8v.5h1.2M98.8 176h1.1M98.8 178.9l.6-.3 .5 .3M99 175.3h.7M100 175.6v.4M100 176.8v1.5M100 177.8h-1.2v.5M101.9 176.6v1.9M105.7 171h-33.5"/>
<path d="M107.8 176.9a1.08 1.08 0 0 1 1.5-.1h6.6a1.03 1.03 0 0 1 1.4 0 1.03 1.03 0 0 1 0 1.4 1.03 1.03 0 0 1-1.4 .1h-6.6a1.02 1.02 0 0 1-1.3 0 1.02 1.02 0 0 1-.2-1.4zM110.2 178.9l.7-.4 .6 .4M110.4 178.9l.5-.2 .4 .2M111 171h47.1M112.3 174.1h.7M112.6 174.1v4.8M113.7 178.9l.7-.4 .6 .4M113.9 178.9l.5-.2 .5 .2M123.4 176.6v1.9M125.3 175.6v.4M125.3 176.8v1.5M125.3 177.8h1.2v.5"/>
<path d="M125.3 176h1.1M125.3 178.9l.6-.3 .5 .3M126.5 175.6v.4M126.5 176.8v.5h-1.2M137 170.8l.6 .2-.6 .1zM137.6 171l.6-.2v.3zM137.6 169v23.4M163.4 171h42.6M187 170.8l.6 .2-.6 .1zM187.6 169v12.2M187.6 171l.6-.2v.3zM211.3 171h44.7"/>
<path d="M237 170.8l.6 .2-.6 .1zM237.6 171l.6-.2v.3zM237.6 169v12.2M262.6 176.8h3.3a1.03 1.03 0 0 1 1.4 0 1.03 1.03 0 0 1 0 1.4 1.03 1.03 0 0 1-1.4 .1h-3.3M262.6 174.8a.73 .73 0 0 1 .8-.8h13.6l.5 .3 .1 2.5h-3.2a1.03 1.03 0 0 0-1.5 0 1.03 1.03 0 0 0 0 1.4 1.03 1.03 0 0 0 1.5 .1h3.2v.6M263 174.1h-.4v4.8M263.7 178.9l.7-.4 .6 .4M263.9 178.9l.5-.2 .5 .2M273.4 176.6v1.9M274.5 170.8l.6 .2-.6 .1zM275.1 171l.6-.2v.3zM275.1 169v20.9"/>
<path d="M275.3 175.6v.4M275.3 176.8v1.5M275.3 177.8h1.2v.5M275.3 176h1.1M275.3 178.9l.6-.3 .5 .3M276.5 175.6v.4M276.5 176.8v.5h-1.2M283.1 171h-23.6M286.7 171h13.4M295.1 178.9v27M295.1 179.7h4.8M299.5 170.8l.6 .2-.6 .1z"/>
<path d="M299.9 179.4l.2 .2-.2 .1M299.9 179.4v.3M299.9 179.7v25.5M300.1 169v36.2M306.7 178.9v11.5M306.7 178.9l.2 .6h-.3zM308.7 178.9h-233.6v27h233.6M50.1 186.4v12l.7 3.8M50.8 182.7l.7 .1M50.8 182.7l-.7 3.7M51.5 183.3a71.5 71.5 0 0 0 0 18.2M51.5 183.3l.3 .2"/>
<path d="M51.5 182.8v.5M51.6 183.2l-.1 .1M51.6 183.2l.3 .2M51.6 182.7v.5M51.6 182.7l-.1 .1M51.8 183.5l2.1 .1M51.8 181.9l-.3 .9M51.8 181.9h.1M51.9 181.9l-.3 .8M51.9 181.9h3.3M51.9 183.4h2M51.9 183.4l-.1 .1"/>
<path d="M53.9 183.6a65.4 65.4 0 0 0 0 17.7M53.9 180.6h-.3a2.63 2.63 0 0 0-2.8 2.1M53.9 180.6a2.45 2.45 0 0 0-2.1 1.3M53.9 180.6v.1M53.9 180.7l-.8 .2-1.2 1M53.9 183.6h3M53.9 180.7h1.3M53.9 183.4v.2M53.9 183.4h2.8M55.2 181.9l.1 1.3M55.3 180.7l-.1 1.2M55.3 180.7v2.5"/>
<path d="M55.3 180.7h1.4M55.3 183.2h1.4M56.7 181.5h.2M56.7 183.4l.2 .2M56.7 180.7v.8M56.7 181.5v1.9M56.7 180.7h.1M56.9 180.5v1M56.9 180.5l6.7-.1v1M56.9 180.5l-.2 .2M56.9 181.5v2.1M56.9 180.5l-3 .1"/>
<path d="M63.6 181.4v22M63.6 181.4l-6.7 .1M63.6 181.4h5M63.8 180.4v24M63.8 180.4h4.7M63.8 180.4l-.2 .2M68.5 180.4v24M68.5 180.4l.1 .2M68.6 180.6v.8M68.6 181.4v22M75.1 187.9h220M75.1 199.9h220"/>
<path d="M75.1 199.4h220M75.1 184.9h220M75.1 185.4h220M86.4 192.4h35.8M88.2 180.2l-1.7 .7M88.6 180.6l-2 .9M88.9 192.4l.6-.1v.3zM103.8 189.3l-1.1 2.8M115.8 189.6h2.3M116.1 190.5l.8 1.4M116.9 189.6v2.3M117.8 190.5l-.9 1.4"/>
<path d="M136.7 181.8l1.1 .4M273.7 191.6a1.94 1.94 0 0 1 3.2 .8 1.21 1.21 0 0 1-1.3 1.3h-1a1.26 1.26 0 0 1-1.1-.8 1.26 1.26 0 0 1 .2-1.3zM273.9 192.4h2.5M274.1 181.6h2M275.1 181.2h29.3M275.1 191.2v2.5M295.1 186.9l-220 .1M302.4 181.2l.1 .6h-.3zM302.4 181.2v9.2M302.4 194v9.7M306.7 194v11.9M338.6 194.3v6.6"/>
<path d="M338.6 195.9l.2 .6h-.3zM341.1 187.1v2.3M341.1 188.3h2.3M342 187.4l1.4 .9M343.4 188.3l-1.4 .8M345 194.5l.6-.1v.3zM345 192.5v3.4a2.5 2.5 0 0 0-2.5 2.5 2.5 2.5 0 0 0 2.5 2.5M345 194.5h3.5M346.4 194.4l.6 .1-.6 .2zM347 195.9a2.5 2.5 0 0 1 2.5 2.5 2.5 2.5 0 0 1-2.5 2.5h-10.4M347 195.9h-10.4M347 192.5v3.4"/>
<path d="M362.1 196.4h10.2M50.8 202.2a2.83 2.83 0 0 0 3.1 2.1M51.5 201.5l.1 .1M51.5 201.5v.6M51.5 202.1l-.7 .1M51.5 202.1h.1M51.5 202.1l.3 .9M51.6 202.1l.3 .8M51.6 201.6v.5M51.8 201.3l-.3 .2M51.8 201.3l.1 .1M51.8 203a2.56 2.56 0 0 0 2.1 1.3"/>
<path d="M51.9 202.9l-.1 .1M51.9 202.9l.5 .6 1.5 .6M51.9 202.9h3.3M51.9 201.4h2M51.9 201.4l-.3 .2M53.9 201.3h-2.1M53.9 201.3v.1M53.9 204.1v.2M53.9 204.1l2.8 .1M53.9 201.3h3M53.9 204.3h3M53.9 201.4h2.8"/>
<path d="M55.3 201.7v2.5l-.1-1.3M55.3 201.7l-.1 1.2M55.3 201.7h1.4M56.7 203.3h.2M56.7 204.1l.2 .2M56.7 203.3v.8M56.7 204.1v.1M56.7 201.4v1.9M56.9 203.3v1M56.9 201.3l-.2 .1M56.9 201.3v2M56.9 203.3l6.7 .1"/>
<path d="M63.6 203.4v1l-6.7-.1M63.6 203.4h5M63.6 204.3l.2 .1M63.8 204.4h4.7M67.3 211.3l-1.2 2.9M68.6 203.4v.9M68.6 204.9v.5l.3 .3M68.6 204.3v.6M68.6 204.3l-.1 .1M68.6 204.9h6.5M68.9 205.7h6M77.8 208.2h2.2"/>
<path d="M78.1 209.1l.8 1.3M78.9 208.2v2.2M79.8 209.1l-.9 1.3M86.5 203.9l1.7 .7M86.6 203.4l2 .8M87.6 204.8l.2 .6h-.3zM87.6 202.6v8.4h-22.6M137.8 202.6l-1.1 .5M275.1 204.8l.1 .6-.3-.1zM275.1 204.8l-.3 6.2h22.7M275.1 203.7h29.3M275.2 202.6l-.1 2.2"/>
<path d="M278.7 211.3l-1.1 2.9M289.2 208.2h2.3M289.5 209.1l.8 1.3M290.3 208.2v2.2M291.2 209.1l-.9 1.3M295.1 205.2h4.8M299.9 205.2h.2M299.9 205.2v.2M299.9 205.4h-224.8l-.2 .3M300.1 205.2l-.2 .2M302.2 203.1h.3l-.1 .6zM306.6 205.3h.3l-.2 .6z"/>
<path d="M338.5 200.3h.3l-.2 .6zM4 245.2h123v47.8M4 253.7h123M4 259.4h123M52.4 245.2v47.8M83.5 253.7v5.7M104.7 253.7v5.7M216 253h200M216 248h65M216 258h65M228.6 243v15M255.2 243v15"/>
<path d="M281 243v50M296 243v30M346 243v30M361 243v30M381 253v20M392 253v20M416 243h-200v50M4 265h123M4 270.6h123M4 276.2h123M84.9 279.3h1.3M85.5 278.6v1.3"/>
<path d="M216 278h65M216 273h200M216 263h165M216 268h65M231 263v15M256 263v15M311 273v20M393.4 260.5l9-2.5v10l-9-2.5zM4 281.8h123M4 287.4h123M83.5 287.4v5.6M84.9 280.6h1.3"/>
<path d="M104.7 287.4v5.6M267.4 287.2h1.2M267.4 286h1.2M268 285.5v1.1"/>
<circle cx="97.6" cy="36.9" r="1.06"/>
<circle cx="104.1" cy="36.9" r="1.67"/>
<circle cx="104.1" cy="36.9" r="1.72"/>
<circle cx="110.6" cy="36.9" r=".75"/>
<circle cx="110.6" cy="36.9" r=".5"/>
<circle cx="117.1" cy="36.9" r="1.68"/>
<circle cx="117.1" cy="36.9" r="1.72"/>
<circle cx="123.6" cy="36.9" r="1.06"/>
<circle cx="187.6" cy="36.2" r="1.11"/>
<circle cx="237.6" cy="36.2" r="1.11"/>
<circle cx="275.1" cy="36.2" r="1.11"/>
<circle cx="77.7" cy="43.4" r="1.5"/>
<circle cx="77.7" cy="51.4" r="1.5"/>
<circle cx="77.7" cy="43.4" r="1.41"/>
<circle cx="77.7" cy="51.4" r="1.42"/>
<circle cx="97.6" cy="57.9" r="1.06"/>
<circle cx="104.1" cy="57.9" r="1.72"/>
<circle cx="104.1" cy="57.9" r="1.68"/>
<circle cx="110.6" cy="57.9" r=".75"/>
<circle cx="110.6" cy="57.9" r=".5"/>
<circle cx="117.1" cy="57.9" r="1.69"/>
<circle cx="117.1" cy="57.9" r="1.73"/>
<circle cx="123.6" cy="57.9" r="1.06"/>
<circle cx="187.6" cy="58.7" r="1.1"/>
<circle cx="237.6" cy="58.7" r="1.1"/>
<circle cx="292.6" cy="51.4" r="1.5"/>
<circle cx="292.6" cy="43.4" r="1.42"/>
<circle cx="292.6" cy="43.4" r="1.5"/>
<circle cx="292.6" cy="51.4" r="1.42"/>
<circle cx="110.9" cy="64.1" r="1.36"/>
<circle cx="110.9" cy="64.1" r="1.3"/>
<circle cx="114.4" cy="64.1" r="1.3"/>
<circle cx="114.4" cy="64.1" r="1.35"/>
<circle cx="121" cy="69.3" r=".99"/>
<circle cx="264.4" cy="64.1" r="1.3"/>
<circle cx="264.4" cy="64.1" r="1.35"/>
<circle cx="77.6" cy="112.6" r="1.42"/>
<circle cx="77.6" cy="112.7" r="1.49"/>
<circle cx="99.6" cy="105" r="1.29"/>
<circle cx="99.6" cy="105" r="1.49"/>
<circle cx="99.6" cy="105" r="1.35"/>
<circle cx="107.1" cy="100.7" r=".84"/>
<circle cx="107.1" cy="100.7" r=".97"/>
<circle cx="107.1" cy="100.7" r="1"/>
<circle cx="107.1" cy="100.7" r=".51"/>
<circle cx="109.4" cy="100.8" r="1.1"/>
<circle cx="109.4" cy="100.8" r="1.16"/>
<circle cx="111.9" cy="100.8" r="1.15"/>
<circle cx="111.9" cy="100.8" r="1.09"/>
<circle cx="114.6" cy="105" r="1.29"/>
<circle cx="114.6" cy="105" r="1.49"/>
<circle cx="114.6" cy="105" r="1.35"/>
<circle cx="125.6" cy="105" r="1.29"/>
<circle cx="125.6" cy="105" r="1.49"/>
<circle cx="125.6" cy="105" r="1.35"/>
<circle cx="264.6" cy="105" r="1.29"/>
<circle cx="264.6" cy="105" r="1.49"/>
<circle cx="264.6" cy="105" r="1.34"/>
<circle cx="275.6" cy="105" r="1.35"/>
<circle cx="275.6" cy="105" r="1.51"/>
<circle cx="275.6" cy="105" r="1.31"/>
<circle cx="292.6" cy="112.6" r="1.5"/>
<circle cx="292.6" cy="112.7" r="1.43"/>
<circle cx="348.5" cy="118.3" r="1.75"/>
<circle cx="348.6" cy="118.3" r="2.11"/>
<circle cx="348.6" cy="118.4" r="2"/>
<circle cx="348.6" cy="118.3" r="1.7"/>
<circle cx="369.8" cy="118.4" r="2"/>
<circle cx="369.8" cy="118.3" r="1.74"/>
<circle cx="369.8" cy="118.3" r="2.1"/>
<circle cx="369.8" cy="118.3" r="1.7"/>
<circle cx="348.5" cy="123.3" r="2.01"/>
<circle cx="348.6" cy="123.3" r="2.11"/>
<circle cx="348.6" cy="123.3" r="1.76"/>
<circle cx="348.6" cy="123.3" r="1.7"/>
<circle cx="354.3" cy="132.9" r="1.51"/>
<circle cx="369.8" cy="123.3" r="2.01"/>
<circle cx="369.8" cy="123.3" r="2.1"/>
<circle cx="369.8" cy="123.3" r="1.7"/>
<circle cx="369.8" cy="123.3" r="1.74"/>
<circle cx="367.9" cy="146.5" r="1.49"/>
<circle cx="99.4" cy="175.8" r=".62"/>
<circle cx="110.9" cy="175.8" r=".74"/>
<circle cx="110.9" cy="175.8" r=".6"/>
<circle cx="114.4" cy="175.8" r=".74"/>
<circle cx="114.4" cy="175.8" r=".6"/>
<circle cx="125.9" cy="175.8" r=".63"/>
<circle cx="264.4" cy="175.8" r=".75"/>
<circle cx="264.4" cy="175.8" r=".6"/>
<circle cx="275.9" cy="175.8" r=".63"/>
<circle cx="80.9" cy="189.4" r=".82"/>
<circle cx="80.9" cy="195.4" r=".82"/>
<circle cx="87.6" cy="192.4" r="1.25"/>
<circle cx="87.6" cy="181.2" r="1.1"/>
<circle cx="103.3" cy="190.7" r=".98"/>
<circle cx="137.6" cy="192.4" r="1.25"/>
<circle cx="137.6" cy="181.2" r="1.1"/>
<circle cx="187.6" cy="181.2" r="1.1"/>
<circle cx="237.6" cy="181.2" r="1.1"/>
<circle cx="274.6" cy="192.4" r="3.5"/>
<circle cx="275.1" cy="181.2" r="1.1"/>
<circle cx="289.4" cy="189.4" r=".82"/>
<circle cx="289.4" cy="195.4" r=".82"/>
<circle cx="66.7" cy="212.8" r=".98"/>
<circle cx="87.6" cy="203.7" r="1.1"/>
<circle cx="137.6" cy="203.7" r="1.1"/>
<circle cx="187.6" cy="203.7" r="1.1"/>
<circle cx="237.6" cy="203.7" r="1.1"/>
<circle cx="275.1" cy="203.7" r="1.1"/>
<circle cx="278.2" cy="212.7" r="1"/>
</g>
<path d="M412.4 262.3a2.5 2.5 0 0 0-4.1-1.1 2.5 2.5 0 0 0 1 4.2 2.5 2.5 0 0 0 3.2-2.9l-.1-.2" fill="none" stroke="#000" stroke-width=".3" stroke-dasharray="30.5 1.3 1.3 1.3" stroke-dashoffset="24.5" stroke-linecap="butt"/>
<path d="M414.8 261.5a5 5 0 0 0-8.3-2 5 5 0 0 0 2.2 8.3 5 5 0 0 0 6.2-6l-.1-.3" fill="none" stroke="#000" stroke-width=".3" stroke-dasharray="30.5 1.3 1.3 1.3" stroke-dashoffset="16.7" stroke-linecap="butt"/>
<path d="M359.2 114v16.6" fill="none" stroke="#000" stroke-width=".3" stroke-dasharray="30.5 1.3 1.3 1.3" stroke-dashoffset="24.1"/>
<path d="M273.9 192.4h-1.3M275.1 191.2v-1.3M275.1 193.7v1.2M276.4 192.4h1.2" fill="none" stroke="#000" stroke-width=".3" stroke-dasharray="30.5 1.3 1.3 1.3"/>
<path d="M410 255.7v14.9" fill="none" stroke="#000" stroke-width=".3" stroke-dasharray="30.5 1.3 1.3 1.3" stroke-dashoffset="25"/>
<path d="M403.4 263l12.6-.1" fill="none" stroke="#000" stroke-width=".3" stroke-dasharray="30.5 1.3 1.3 1.3" stroke-dashoffset="26.1"/>
<path d="M216 248v5" fill="none" stroke="#000" stroke-width=".3" stroke-dasharray="30.5 1.3 1.3 1.3" stroke-dashoffset="29.9"/>
<path d="M76.6 58.4v-21M110.6 57.9v-21M260.6 58.3v-21M294.4 58.1v-21" fill="none" stroke="#f00" stroke-width=".3" stroke-dasharray="30.5 1.3 1.3 1.3" stroke-dashoffset="21.9"/>
<g fill="#000">
<path d="M345.2 124.9l.6 .2-.6 .1z"/>
<path d="M50.1 20.6l.6-.2v.3zM110 20.4l.6 .2-.6 .1zM50.1 28l.6-.2v.3zM76 27.8l.6 .2-.6 .1z"/>
<path d="M139 27.8l.6 .2-.6 .1zM81.6 28l.6-.2v.3z"/>
<path d="M299.5 27.7l.6 .2-.6 .1zM294.4 27.9l.6-.2v.3zM260 20.4l.6 .2-.6 .1zM110.6 20.6l.6-.2v.3z"/>
<path d="M50.1 92.7l.6-.1v.3zM299.5 92.6l.6 .1-.6 .2zM97.6 31.4l.6-.1v.3zM123 31.3l.6 .1-.6 .2zM97.6 59l-.1 .6h.3zM110.6 58.7l-.1 .6h.3zM88.9 192.4l.6 .2v-.3zM87.6 204.8l-.1 .6h.3zM275.1 204.8l-.2 .5 .3 .1zM87.6 171l.6-.2v.3zM137 170.8l.6 .2-.6 .1z"/>
<path d="M45.7 100.6l.2 .6h-.3zM45.6 152h.3l-.2 .6zM128.5 36.9l.2 .6h-.3zM128.4 57.3h.3l-.2 .6zM378.7 96.6l.2 .6h-.3zM378.6 126h.3l-.2 .6zM302.4 181.2l.1 .6h-.3zM302.2 203.1h.3l-.1 .6zM306.7 178.9l.2 .6h-.3zM306.6 205.3h.3l-.2 .6zM338.6 195.9l.2 .6h-.3zM338.5 200.3h.3l-.2 .6z"/>
<path d="M359.2 129l.6-.2v.3zM372.1 128.8l.6 .2-.6 .1z"/>
<path d="M358.6 128.8l.6 .2-.6 .1zM345.8 129l.6-.2v.3z"/>
<path d="M87 170.8l.6 .2-.6 .1zM50.1 171l.6-.2v.3z"/>
<path d="M187.6 171l.6-.2v.3zM237 170.8l.6 .2-.6 .1z"/>
<path d="M237.6 171l.6-.2v.3zM274.5 170.8l.6 .2-.6 .1zM137.6 171l.6-.2v.3zM187 170.8l.6 .2-.6 .1z"/>
<path d="M299.5 170.8l.6 .2-.6 .1zM275.1 171l.6-.2v.3zM346.4 194.4l.6 .1-.6 .2zM345 194.5l.6-.1v.3z"/>
</g>
<g font-size="6.3">
<text x="282.1" y="250.3">名称</text>
<text x="347.1" y="250.3">图号</text>
<text x="282.1" y="260.3">材质</text>
<text x="347.1" y="260.3">质量</text>
<text x="383.3" y="262.1">视</text>
<text x="383.3" y="269.9">图</text>
<text x="282.1" y="270.3">版次</text>
<text x="347.1" y="270.3">比例</text>
</g>
<g font-size="4.2">
<text x="4.8" y="237.6">注意：1.行走平行度（正面+侧面），450行程内，≤±0.03mm，1000行程内，≤±0.05mm。</text>
<text x="12.2" y="243.3">2.本体形变，450行程内，≤±0.03mm，1000行程内，≤±0.05mm。</text>
<text x="18.6" y="251.3">型号/规格</text>
<text x="70.6" y="251.3">GTH5-300-BM-M10-C4</text>
<text x="301.9" y="249.5">GTH5-300-BM-M10-C4</text>
<text x="14.4" y="258.3">螺杆型号/规格</text>
<text x="19.7" y="263.9">有效行程</text>
<text x="63.7" y="258.3">1205</text>
<text x="86.5" y="263.9">300</text>
<text x="89.9" y="258.3">1210</text>
<text x="111.7" y="258.3">1220</text>
<text x="19.7" y="269.5">精度等级</text>
<text x="87.6" y="269.5">C7</text>
<text x="259" y="267">2022/7/25</text>
<text x="19.7" y="275.2">马达容量</text>
<text x="74.9" y="275.2">100W（无刹车）</text>
<text x="15.5" y="280.8">重复定位精度</text>
<text x="86.7" y="280.8">0.02</text>
<text x="9.1" y="286.4">感应开关方式及数量</text>
<text x="72.7" y="286.4">外挂型三只（C4）</text>
<text x="15.5" y="292">建议最快速度</text>
<text x="60.5" y="292">250MM/S</text>
<text x="86.7" y="292">500MM/S</text>
<text x="107.4" y="292">1000MM/S</text>
</g>
<g font-size="4.1">
<text x="280" y="194">I</text>
<text x="366.2" y="195.2">I</text>
<text x="362.1" y="200.4">1 : 1</text>
</g>
<g font-size="3.5">
<text x="68.5" y="21.8">121 滑台原点位置</text>
<text x="176.6" y="21.8">300 有效行程</text>
<text x="58.4" y="27.5">53</text>
<text x="65.9" y="27.5">1</text>
<text x="114.2" y="29.2">116</text>
<text x="303.4" y="29.1">11.50</text>
<text x="316.1" y="29.1">1 滑台极限位置</text>
<text x="52.6" y="31">滑台极限位置</text>
<text x="114.9" y="32.7">52</text>
<text x="129.8" y="48.8" transform="rotate(-90 129.8 48.8)">42</text>
<text x="76.6" y="70.5">4 x M5 贯穿</text>
<text x="112.2" y="70.5">2 x</text>
<text x="123.8" y="70.5">3 H7</text>
<text x="137.6" y="70.5">7</text>
<text x="176.6" y="94">500</text>
<text x="380" y="112.2" transform="rotate(-90 380 112.2)">60</text>
<text x="332.4" y="124.5">基准面</text>
<text x="47" y="129.2" transform="rotate(-90 47 129.2)">104</text>
<text x="348.6" y="130.2">26.70</text>
<text x="363.8" y="130.2">27</text>
<text x="68.7" y="172.2">75</text>
<text x="105.7" y="172.2">100</text>
<text x="158.1" y="172.2">100</text>
<text x="206" y="172.2">100</text>
<text x="256" y="172.2">75</text>
<text x="283.2" y="172.2">50</text>
<text x="94.5" y="191.9">2 x</text>
<text x="106" y="191.9">5 H7</text>
<text x="119.9" y="191.9">6</text>
<text x="336.4" y="190.8" transform="rotate(-90 336.4 190.8)">+0.012</text>
<text x="339.9" y="189" transform="rotate(-90 339.9 189)">0</text>
<text x="343.4" y="186.5" transform="rotate(-90 343.4 186.5)">6</text>
<text x="303.7" y="193.9" transform="rotate(-90 303.7 193.9)">45</text>
<text x="308" y="193.9" transform="rotate(-90 308 193.9)">54</text>
<text x="339.9" y="194.3" transform="rotate(-90 339.9 194.3)">5</text>
<text x="348.5" y="195.8">2</text>
<text x="65.1" y="210.5">6 x M5</text>
<text x="69.5" y="214">4.40 贯穿</text>
<text x="81.7" y="210.5">15</text>
<text x="276.5" y="210.5">4 x M5</text>
<text x="280.9" y="214">4.40 贯穿</text>
<text x="293.1" y="210.5">15</text>
<text x="221.4" y="246.8">1</text>
<text x="221.4" y="251.8">2</text>
<text x="218.8" y="256.8">序号</text>
<text x="232.2" y="256.8">修 订 版 次</text>
<text x="257.5" y="256.8">设计变更编号</text>
<text x="228.2" y="261.8">设</text>
<text x="240.1" y="261.8">计</text>
<text x="252" y="261.8">变</text>
<text x="263.9" y="261.8">更</text>
<text x="219.1" y="266.7">设 计</text>
<text x="368.3" y="269.3">1:2</text>
<text x="219.1" y="271.7">校 核</text>
<text x="219.1" y="276.7">批 准</text>
<text x="222.9" y="282.7">技术要求：</text>
<text x="231.8" y="287.3">1、未标注公差全部 0.1</text>
<text x="231.7" y="291.8">2、未标注倒角全部C0.3</text>
</g>
</svg>
